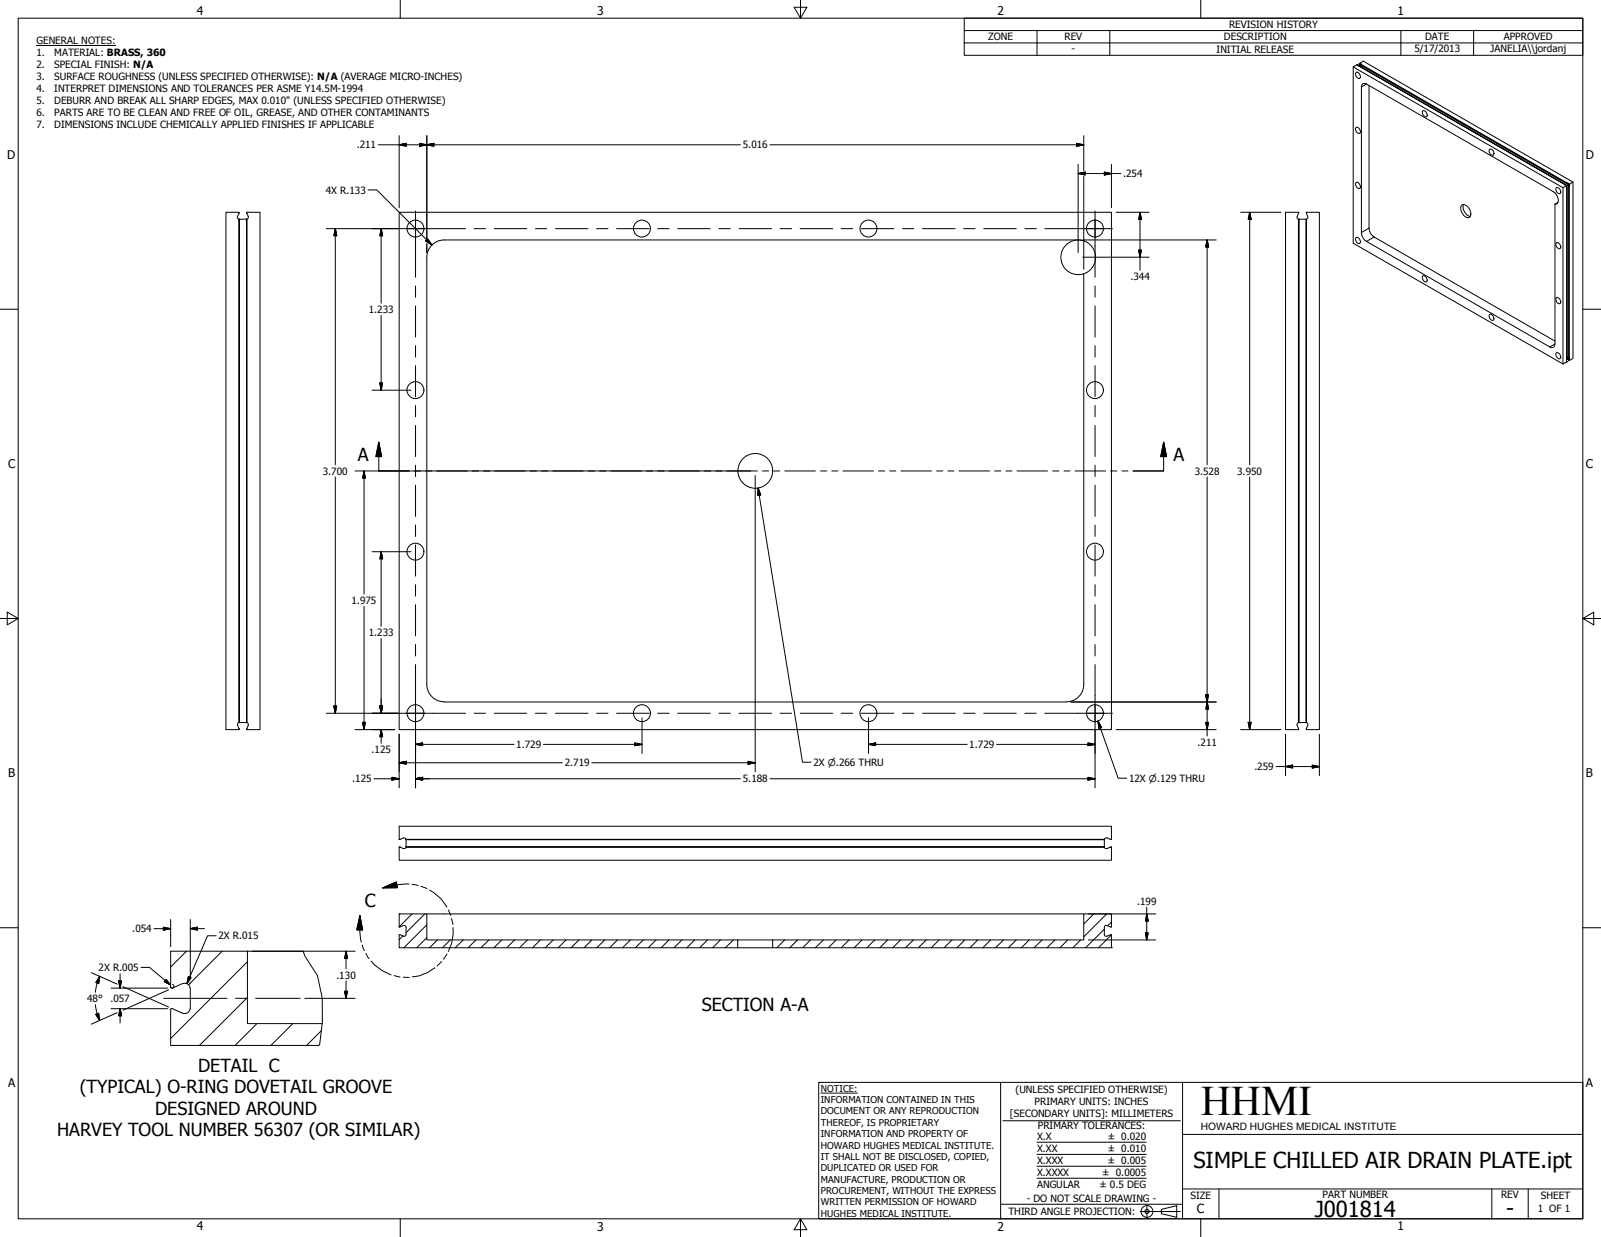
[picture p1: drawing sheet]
<svg xmlns="http://www.w3.org/2000/svg" width="559mm" height="432mm" viewBox="0 0 559 432" stroke-linecap="round" stroke-linejoin="round" font-family="sans-serif">
<!-- layer: Visible (ANSI) -->
<g fill="none" stroke="#000" stroke-width=".35">
<path d="M472.3 23.4v61.5M473.3 25.3a1.34 1.34 0 0 1 1.3 .7 1.34 1.34 0 0 1-.1 1.4 1.51 1.51 0 0 1-1.2-2.1zM473.6 22.6l-1.3 .8 73.2 42.1 1.4-.7M473.8 22.7l.5 .4M475 22.3l.2 .2M477.8 29.8v49.8M496.6 38.7a1.34 1.34 0 0 1 1.3 .7 1.34 1.34 0 0 1-.1 1.4 1.51 1.51 0 0 1-1.2-2.1zM473.3 44.4a1.34 1.34 0 0 1 1.3 .8 1.34 1.34 0 0 1-.1 1.4 1.51 1.51 0 0 1-1.2-2.2zM519.9 52.1a1.34 1.34 0 0 1 1.3 .7 1.34 1.34 0 0 1-.1 1.4 1.51 1.51 0 0 1-1.2-2.1zM83.4 74.1l.1 .3-.6 1.4 .2 .5 3.1 .2v175.7h-2.8l-.3 .2-.2 .6 .6 1.4-.1 .3h-4.5M86.2 74.1h4.5v180.6h-4.5v-.4M86.2 74.1l.5 1.5-.1 .5-.4 .4"/>
<path d="M86.2 74.1v.4M139.3 74.1h248.6v180.6h-248.6zM453.2 74.1v.4zM453.2 74.1h-4.5v180.6h4.5M453.2 74.5l-.5 1.1a.67 .67 0 0 0 .7 .9M455.9 76.5h.1M456 74.1v.4zM456 74.1h4.5v180.6h-4.5v-.4M456 74.5l.5 1.3-.5 .7M456 76.5v175.7M473.3 63.7a1.34 1.34 0 0 1 1.3 .7 1.34 1.34 0 0 1-.1 1.4 1.51 1.51 0 0 1-1.2-2.1zM510.4 71.4a3.1 3.1 0 0 1 2.6 4.4 1.82 1.82 0 0 1-2.6-1.3 2.32 2.32 0 0 1 0-3.1z"/>
<path d="M510.8 71.4a3.5 3.5 0 0 0 2.4 4.2M542.1 66.9l-65.2-37.6a1.09 1.09 0 0 0-1.2-.1 1.09 1.09 0 0 0-.5 1.2v50.8M542.7 67.3l.5 .6a2.17 2.17 0 0 1 0 3.3h-.5M542.7 71.2v48.9M543.2 65.5a1.34 1.34 0 0 1 1.3 .7 1.34 1.34 0 0 1-.1 1.4 1.51 1.51 0 0 1-1.2-2.1zM543.8 70.6l-1.1 .6M547.6 64.3v.1M547.7 64.3v.1M547.7 64.3l1.3-.7v61.5l-1.3 .8M547.7 64.3v61.4M155 83.8h221.3M155 83.8a6.1 6.1 0 0 0-6 6v149.2a6.1 6.1 0 0 0 6 6"/>
<path d="M376.3 83.8a6.1 6.1 0 0 0-6 7 6.1 6.1 0 0 0 8 4.8M376.3 83.8a6.1 6.1 0 0 1 6 5 6.1 6.1 0 0 1-4 6.8M378.3 95.6v143.3a6.1 6.1 0 0 1-6.1 6.1M473.3 82.9a1.34 1.34 0 0 1 1.3 .7 1.34 1.34 0 0 1-.1 1.4 1.51 1.51 0 0 1-1.2-2.1zM476.9 84.3l64 36.8M479.6 82.7l63.1 36.4M496.6 96.3a1.34 1.34 0 0 1 1.3 .7 1.34 1.34 0 0 1-.1 1.4 1.51 1.51 0 0 1-1.2-2.1zM543.2 84.7a1.34 1.34 0 0 1 1.3 .7 1.34 1.34 0 0 1-.1 1.5 1.51 1.51 0 0 1-1.2-2.2zM519.9 109.7a1.34 1.34 0 0 1 1.3 .7 1.34 1.34 0 0 1-.1 1.5 1.51 1.51 0 0 1-1.2-2.2zM543.2 103.9a1.34 1.34 0 0 1 1.3 .7 1.34 1.34 0 0 1-.1 1.4 1.51 1.51 0 0 1-1.2-2.1zM543.2 123.1a1.34 1.34 0 0 1 1.3 .7 1.34 1.34 0 0 1-.1 1.5 1.51 1.51 0 0 1-1.2-2.2zM86.2 252.2l.4 .4 .1 .6-.5 1.5"/>
<path d="M155 245h217.2M453.2 254.3v.4zM453.4 252.2a.67 .67 0 0 0-.7 1l.5 1.1M455.9 252.2h.1M456 252.2l.5 .8-.5 1.3M456 254.3v.4M139.3 295.7v4.6h248.6v-4.6M139.3 293v-4.6h248.6v4.6M139.3 293h.4zM139.3 295.7h.4M139.7 295.7l1.1 .5M140.8 292.5l-1.1 .5"/>
<path d="M140.8 292.5l.6 .1 .3 .4M141.7 295.7l-.3 .5h-.6M141.7 295.7h243.7M141.7 295.7h.1M385.4 293v.1M385.4 295.6v.1M385.5 295.7l.3 .5h.6M386.4 292.5l-.6 .1-.3 .4M386.4 292.5l1.5 .5M387.5 295.7h.4M387.5 293h.4M387.9 295.7l-1.5 .5"/>
<path d="M149 319h229.3M86.4 332v25.3h26.1M105.8 332h-46.2v12.7M139.3 323.6h.3M139.3 323.5v-4.5h9.7v9.1h108.5v2.7M139.3 326.3v4.5h118.2M139.6 326.3l-.3 .1M139.6 326.3l1.2 .5M140.8 323.1l-1.2 .5M140.8 323.1l.4-.1 .5 .5v2.7l-.3 .5-.6 .1M257.5 328.1h12.2M257.5 330.8h12.2"/>
<path d="M387.7 323.6l-1.5-.6-.6 .3-.2 2.9 .2 .4 .6 .2 1.7-.5v4.5h-118.2v-2.7M387.7 323.6h.2v-4.6h-9.6v9.1h-108.6M59.5 344.7l.8 .2 3.4-1.6a1.92 1.92 0 0 1 2.7 1.8M59.6 352.4v12.5h51.7M60.3 352.1l-.8 .2M66.4 351.9a1.87 1.87 0 0 1-2.7 1.8l-3.4-1.5M66.4 345.1v6.8"/>
<circle cx="145" cy="79.8" r="2.95"/>
<circle cx="224.1" cy="79.8" r="2.95"/>
<circle cx="303.1" cy="79.8" r="2.95"/>
<circle cx="382.2" cy="79.8" r="2.95"/>
<circle cx="145" cy="136.2" r="2.95"/>
<circle cx="382.2" cy="136.2" r="2.95"/>
<circle cx="263.6" cy="164.4" r="6.1"/>
<circle cx="145" cy="192.6" r="2.95"/>
<circle cx="382.2" cy="192.6" r="2.95"/>
<circle cx="145" cy="249" r="2.95"/>
<circle cx="224.1" cy="249" r="2.95"/>
<circle cx="303.1" cy="249" r="2.95"/>
<circle cx="382.2" cy="249" r="2.95"/>
</g>
<!-- layer: Visible Narrow (ANSI) -->
<g fill="none" stroke="#000" stroke-width=".35">
<path d="M473.6 22.6h.1M473.6 22.6l.2 .1M473.8 22.7h.1M474.3 23.1h.1M474.3 23.1l71.9 41.3M474.5 22.3l.5 .5zM474.5 22.3h.1M474.5 22.2h.1M474.5 22.2v.1M474.5 23v.1M474.5 22.2l1.3-.9 73.2 42.3M474.6 22.2l.4 .1 .1 .7-.6 .1 .1-.6"/>
<path d="M475 23v.4M475.1 23.4h.1M475.1 23.4l71.8 41.4M475.2 22.7v.2M475.2 22.9l-.1 .5M475.2 22.7l71.8 41.3M475.2 22.9l72 41.5M475.2 22.7l71.8 41.2M476.9 29.3l-1.7 1.1M83.4 74.5v-.4h-4.5v180.6M83.4 76.5v175.7M83.5 76.5v175.7"/>
<path d="M83.6 76.5v175.7M86 76.5v175.7M86.1 76.5v175.7M453.2 76.5v175.7M453.3 76.5v175.7M453.4 76.5h2.5v175.7h-2.5zM455.9 76.5v175.7M542.1 66.9l.6 .4M545.5 65.5v61.6M546.2 64.4l.5 .3M546.2 64.4v.1M546.7 64.7l.2 .1"/>
<path d="M546.9 64.8h.1M546.9 65.6v60.6M546.9 64.8l-.2 .7M546.9 64.8l.4-.3 .4 .7M546.9 64.8v59.8M547.4 64l-.4-.1 .3 .6 .5 .3M547.4 64.7v60.1M547.6 64.3l-.2-.3v.5l.2-.1M547.6 64.3v.1M547.6 64.3h.1M547.6 64.4h.1M547.6 65.2v59.8"/>
<path d="M472.3 84.9l73.2 42.2 1.4-.8M475.2 81.2l2.6-1.6a3.9 3.9 0 0 0 1.8 3.1l-2.7 1.6a3.8 3.8 0 0 1-1.7-3.1zM540.9 121.1l1.8-1a1.12 1.12 0 0 1-.5 1.1 1.12 1.12 0 0 1-1.3-.1zM546.9 126.2h.1M546.9 126.3h.1M546.9 126.2v.1M546.9 125.3h.1M546.9 125.3l.1 .1M546.9 124.6l.8 .4M546.9 124.6l.3 .3M547 125.4l.4 .1M547.6 125.8h.1"/>
<path d="M547.6 125.8l.1 .1M547.6 125.7v.1M547.6 125.7l-.2-.7 .2 .8M547.7 125.9h.1M547.6 125.7h.1M547.8 125.2l-.5-.4-.3 .6M83.4 254.3v.4M141.7 293l243.7 .1v2.5h-243.7zM141.7 293.1h243.7"/>
</g>
<!-- layer: Break Line (ANSI) -->
<path d="M105.8 332l.7 1.9 4.3 6.7 1.7 7.8v8.9l-.9 7.3-.3 .3" fill="none" stroke="#000" stroke-width=".35"/>
<!-- layer: Section Line (ANSI) -->
<g fill="none" stroke="#000" stroke-width=".35">
<path d="M132.2 154.4l1 5h-2zM132.2 154.4v10h10.6M406.1 154.4l1.1 5h-2.1zM406.1 154.4v10h-10.6M144.6 164.4h2.1M148.5 164.4h2.2M152.5 164.4h10.6M164.8 164.4h2.2M168.8 164.4h2.1M172.7 164.4h10.6M185.1 164.4h2.2M189 164.4h2.2"/>
<path d="M193 164.4h10.6M205.4 164.4h2.1M209.3 164.4h2.2M213.2 164.4h10.6M225.6 164.4h2.2M229.6 164.4h2.1M233.5 164.4h10.6M245.9 164.4h2.1M249.8 164.4h2.1M253.7 164.4h10.7M266.1 164.4h2.2M270.1 164.4h2.1"/>
<path d="M273.9 164.4h10.7M286.4 164.4h2.1M290.3 164.4h2.1M294.2 164.4h10.7M306.6 164.4h2.2M310.6 164.4h2.1M314.5 164.4h10.6M326.9 164.4h2.2M330.8 164.4h2.1M334.7 164.4h10.7M347.2 164.4h2.1M351.1 164.4h2.1"/>
<path d="M355 164.4h10.6M367.4 164.4h2.2M371.3 164.4h2.1M375.2 164.4h10.7M387.7 164.4h2.1M391.6 164.4h2.1"/>
</g>
<path d="M132.2 154.4l1 5zM132.2 154.4l1 5h-2zM406.1 154.4l1.1 5zM406.1 154.4l1.1 5h-2.1z" fill="#000" stroke="#000" stroke-width=".35"/>
<!-- layer: Detail Boundary (ANSI) -->
<g fill="none" stroke="#000" stroke-width=".35">
<path d="M125.6 319.6l1 5h-2.1zM125.6 319.6l-.1 5 .6 4.3M133.6 309.9l4.7-2 .4 2zM142.7 308.6l-4.2 .3-4.9 1M143.8 308.7l2.1 .4M147 309.4l2 .8M149.9 310.7a15.1 15.1 0 0 1 6.1 5.9M156.5 317.6l.9 1.9M126.4 329.9l.8 2M127.7 332.8l1.1 1.8M129.5 335.5a15.7 15.7 0 0 0 7 4.8M151.8 337.8l-2.5 1.7-3.1 1.2-2.3 .3"/>
<path d="M154.1 335.7l-1.5 1.5M156 333.1l-1.2 1.7M157.6 320.6l.5 2.1M158.1 323.8l.1 2.3-.6 3.3-1.1 2.7M137.5 340.6l2.1 .5M140.7 341.1l2.2 .1"/>
</g>
<path d="M133.6 309.9l4.7-2zM133.6 309.9l4.7-2 .4 2zM125.6 319.6l1 5zM125.6 319.6l1 5h-2.1z" fill="#000" stroke="#000" stroke-width=".35"/>
<!-- layer: Border (ANSI) -->
<g fill="none" stroke="#000" stroke-width=".35">
<path d="M6.3 6.3h546.1v419.1h-546.1zM139.7 0v6.3M277.2 2.5h4.4l-2.2 3.8zM279.4 0v6.3M419.1 0v6.3M0 107.9h6.3M552.4 107.9h6.4M0 215.9h6.3M2.5 213.7l3.8 2.2-3.8 2.2zM552.4 215.9l3.9-2.2v4.4zM552.4 215.9h6.4M0 323.8h6.3"/>
<path d="M552.4 323.8h6.4M139.7 425.4v6.4M279.4 425.4l2.2 3.9h-4.4zM279.4 425.4v6.4M419.1 425.4v6.4"/>
</g>
<!-- layer: Title (ANSI) -->
<g fill="none" stroke="#000" stroke-width=".35">
<path d="M285.8 377.8h266.6v47.6h-266.6zM349.2 377.8v47.6M412.7 377.8v47.6M286.5 381.6h12.8M350 391.2h62M361.9 398.7h38.1M412.7 396h139.7M361.9 411.3h38.1M361.9 407.1h38.1M361.9 403h38.1M412.7 415h139.7M425.4 415v10.4"/>
<path d="M520.7 415v10.4M533.4 415v10.4M349.2 420.4h63.5M398 422.9h14M400.3 420.6v4.6M405.4 422.1l5.3-1.2v4l-5.3-1.2z"/>
<circle cx="400.3" cy="422.9" r="2.06"/>
<circle cx="400.3" cy="422.9" r=".73"/>
</g>
<!-- layer: Hatch (ANSI) -->
<g fill="none" stroke="#000" stroke-width=".35">
<path d="M139.3 319h.1M143.8 319l-4.5 4.5M148.3 319l-6.6 6.6M381.8 319l-3.5 3.5M386.3 319l-8 8M65.1 332l-5.5 5.6M77.5 332l-11.7 11.7M86.4 335.7l-26.8 26.8M140.6 326.7l-1.3 1.3M149 327.3l-3.6 3.5M149 322.8l-8 8M152.7 328.1l-2.8 2.7"/>
<path d="M157.2 328.1l-2.8 2.7M161.7 328.1l-2.8 2.7M166.1 328.1l-2.7 2.7M170.6 328.1l-2.7 2.7M175.1 328.1l-2.7 2.7M179.6 328.1l-2.8 2.7M184.1 328.1l-2.7 2.7M188.6 328.1l-2.7 2.7M193.1 328.1l-2.8 2.7M197.5 328.1l-2.7 2.7M202.1 328.1l-2.8 2.7M206.6 328.1l-2.8 2.7"/>
<path d="M211.1 328.1l-2.8 2.7M215.5 328.1l-2.7 2.7M220 328.1l-2.7 2.7M224.5 328.1l-2.8 2.7M229 328.1l-2.7 2.7M233.5 328.1l-2.7 2.7M238 328.1l-2.7 2.7M242.4 328.1l-2.7 2.7M247 328.1l-2.8 2.7M251.5 328.1l-2.8 2.7M256 328.1l-2.8 2.7M273.9 328.1l-2.8 2.7"/>
<path d="M278.4 328.1l-2.7 2.7M282.9 328.1l-2.7 2.7M287.4 328.1l-2.8 2.7M291.8 328.1l-2.7 2.7M296.4 328.1l-2.8 2.7M300.9 328.1l-2.8 2.7M305.3 328.1l-2.7 2.7M309.8 328.1l-2.7 2.7M314.3 328.1l-2.7 2.7M318.8 328.1l-2.8 2.7M323.3 328.1l-2.8 2.7M327.8 328.1l-2.7 2.7"/>
<path d="M332.3 328.1l-2.8 2.7M336.7 328.1l-2.7 2.7M341.2 328.1l-2.7 2.7M345.8 328.1l-2.8 2.7M350.3 328.1l-2.8 2.7M354.7 328.1l-2.7 2.7M359.2 328.1l-2.7 2.7M363.7 328.1l-2.8 2.7M368.2 328.1l-2.8 2.7M372.7 328.1l-2.7 2.7M377.2 328.1l-2.7 2.7M385.4 324.4l-6.5 6.4"/>
<path d="M387.9 330.8h.1M387.9 326.3l-4.5 4.5M387.9 321.9l-1.3 1.3M86.4 348.2l-16.8 16.7M89.7 357.3l-7.7 7.6M102.2 357.3l-7.6 7.6M112.1 359.8l-5.1 5.1"/>
</g>
<!-- layer: Symbol (ANSI) -->
<path d="M12.7 15.9h27.7M336.5 10.7v-4.4h215.9v4.4M336.5 15h215.9M361.9 10.7v8.6M387.3 10.7v8.6M488.9 10.7v8.6M514.3 10.7v8.6M552.4 10.7h-215.9v4.3M552.4 10.7v8.6h-215.9v-4.3" fill="none" stroke="#000" stroke-width=".35"/>
<!-- layer: Dimension (ANSI) -->
<g fill="none" stroke="#000" stroke-width=".35">
<path d="M132.1 50.5h126.3M139.3 50.5l2.5-.5v1.1zM139.3 47.4v25.1M146.4 50l2.6 .5-2.6 .6zM149 50.5l2.4-.5v1.1zM149 47.4v32.3M268.7 50.5h109.6M375.8 50l2.5 .5-2.5 .6zM376.3 57.4v22.3M378.3 47.4v12.2M387.9 57.4v15.1M113.9 79.8h25"/>
<path d="M117 79.8l.5 2.5h-1zM117 79.8v82.4M128.5 66.3h3l19.2 19.2M133 79.8l.5 2.5h-.9zM133 79.8v26.1M149 79.9v4M376.3 60.6l2.5-.5v1zM376.3 60.6h14.9M376.3 79.9v8.3M378.3 61.6v18.1M378.3 79.9v14.1M385.4 60.1l2.5 .5-2.5 .5z"/>
<path d="M389.5 74.1h11.6M397.9 74.1l.5 2.5h-1zM397.9 74.1v20.3M433 74.1h14.1M436.2 74.1l.5 2.5h-1zM436.2 74.1v88.1M149 85.2v3M149.3 83.4l1.4 2.1-2.1-1.4zM377.9 89.8h4.2M377.9 83.8h4.2M382.3 89.8h18.8M382.3 83.8h42.2"/>
<path d="M397.4 87.3h1l-.5 2.5zM421.3 83.8l.5 2.4h-1zM421.3 83.8v78.4M133 110.1v26.1M129.9 136.2h13.5M132.6 133.7h.9l-.5 2.5zM117 166.5v82.5M123.9 164.4h21M127.1 164.4l.4 2.5h-.9zM127.1 164.4v43M145.1 164.4h116.9M263.6 166v82.9"/>
<path d="M264.6 170.4l.9 2.4-1 .1zM264.6 170.4l15.5 95.7h3M421.3 166.5v90.4M436.2 166.5v88.2M129.9 192.6h13.5M133 192.6l.5 2.5h-.9zM133 192.6v26M127.1 211.6v43.1M133 222.9v26.1M113.9 249h25M116.5 246.4h1l-.5 2.6zM123.9 254.7h13.8"/>
<path d="M126.6 252.2h.9l-.4 2.5zM132.6 246.4h.9l-.5 2.6zM133 254.7l.5 2.5h-.9zM133 254.7v4.8M139.3 256.3v18.7M145 259.8l2.5-.5v1zM145 255.1v19.9M145 259.8h34.4M189.7 259.8h34.4M221.6 259.3l2.5 .5-2.5 .5zM224.1 250.6v12.4M263.6 249v20.4"/>
<path d="M303.1 259.8l2.5-.5v1zM303.1 259.8h34.5M303.1 250.6v12.4M347.9 259.8h34.3M373.8 245h8.3M379.7 259.3l2.5 .5-2.5 .5zM382.2 255.1v19.9M382.3 245h42.2M383.2 251.7l1.3 2.2-1 .4zM383.2 251.7l7.1 20h3M389.5 254.7h35M420.8 242.5h1l-.5 2.5z"/>
<path d="M420.9 252.2h.9l-.5 2.5zM421.3 245l.5 2.5h-.9zM433 254.7h14.1M435.7 252.2h1l-.5 2.5zM448.7 256.3v14.5M460.5 256.3v14.5M130.5 271.8h8.8M136.8 271.3l2.5 .5-2.5 .5zM139.3 266.3l2.5-.6v1.1zM139.3 266.3h57M145 271.8l2.5-.5v1zM145 271.8h113.4"/>
<path d="M206.6 266.3h57M261.1 265.7l2.5 .6-2.5 .5zM268.7 271.8h113.5M379.7 271.3l2.5 .5-2.5 .5zM445.4 267.6h15.1M448.7 267.6l2.5-.5v1zM458 267.1l2.5 .5-2.5 .5zM379.9 319h23.5M400.2 319l.5 2.5h-.9zM400.2 316.7v11.4M31.9 339.5l9 4M41.9 339.9v5"/>
<path d="M49.2 337.7h3l7.4 6.2M53.7 324.2h5.9M57 323.7l2.6 .5-2.6 .5zM59.6 321v9.5M66.4 324.2l2.5-.5v1zM66.4 324.2h5M66.4 321v20.2M75.4 326.6h-2.9l-7.2 16.7M87.9 332h36.1M120.8 332l.5 2.6h-1zM120.8 332v6.1M379.9 328.1h23.5"/>
<path d="M399.8 325.6h.9l-.5 2.5zM33.3 350.6l.5 2.8 1 2.8M33.5 354.1l.9-.4 .4 2.5zM34.8 340.8l-.4 2.5-.9-.3zM34.8 340.8l-1 2.9-.5 2.7M38.7 344.9h19.8M38.7 352.1h19.8M40.9 353.5l-9 4M41.4 342.4h1l-.5 2.5zM41.9 352.1l.5 2.5h-1zM41.9 352.1v5M42.9 344.4l16 7.1"/>
<path d="M58 341.9l1.6 2-2.3-1.3zM58.9 345.5l-16 7.1M60.2 343.6a.67 .67 0 0 1 .4 1.1 .67 .67 0 0 1-1.1-.1M65.8 340.9l.9 .3-1.4 2.1zM66.4 343.2v.3M106.4 348.5h17.6M120.3 346h1l-.5 2.5zM120.8 342.4v6.1"/>
</g>
<g fill="#000" stroke="#000" stroke-width=".35">
<path d="M139.3 50.5l2.5-.5zM139.3 50.5l2.5-.5v1.1zM146.4 51.1l2.6-.6zM146.4 50l2.6 .5-2.6 .6zM149 50.5l2.4-.5zM149 50.5l2.4-.5v1.1zM375.8 51.1l2.5-.6zM375.8 50l2.5 .5-2.5 .6zM376.3 60.6l2.5-.5zM376.3 60.6l2.5-.5v1zM385.4 61.1l2.5-.5zM385.4 60.1l2.5 .5-2.5 .5z"/>
<path d="M397.9 74.1l.5 2.5zM397.9 74.1l.5 2.5h-1zM436.2 74.1l.5 2.5zM436.2 74.1l.5 2.5h-1zM117 79.8l.5 2.5zM117 79.8l.5 2.5h-1zM133 79.8l.5 2.5zM133 79.8l.5 2.5h-.9zM148.6 84.1l2.1 1.4zM149.3 83.4l1.4 2.1-2.1-1.4zM397.4 87.3l.5 2.5zM397.4 87.3h1l-.5 2.5z"/>
<path d="M421.3 83.8l.5 2.4zM421.3 83.8l.5 2.4h-1zM132.6 133.7l.4 2.5zM132.6 133.7h.9l-.5 2.5zM127.1 164.4l.4 2.5zM127.1 164.4l.4 2.5h-.9zM264.6 170.4l.9 2.4zM264.6 170.4l.9 2.4-1 .1zM133 192.6l.5 2.5zM133 192.6l.5 2.5h-.9zM116.5 246.4l.5 2.6zM116.5 246.4h1l-.5 2.6z"/>
<path d="M126.6 252.2l.5 2.5zM126.6 252.2h.9l-.4 2.5zM132.6 246.4l.4 2.6zM132.6 246.4h.9l-.5 2.6zM133 254.7l.5 2.5zM133 254.7l.5 2.5h-.9zM145 259.8l2.5-.5zM145 259.8l2.5-.5v1zM303.1 259.8l2.5-.5zM303.1 259.8l2.5-.5v1zM383.2 251.7l1.3 2.2zM383.2 251.7l1.3 2.2-1 .4z"/>
<path d="M420.8 242.5l.5 2.5zM420.8 242.5h1l-.5 2.5zM420.9 252.2l.4 2.5zM420.9 252.2h.9l-.5 2.5zM421.3 245l.5 2.5zM421.3 245l.5 2.5h-.9zM435.7 252.2l.5 2.5zM435.7 252.2h1l-.5 2.5zM136.8 272.3l2.5-.5zM136.8 271.3l2.5 .5-2.5 .5zM139.3 266.3l2.5-.6zM139.3 266.3l2.5-.6v1.1z"/>
<path d="M145 271.8l2.5-.5zM145 271.8l2.5-.5v1zM221.6 260.3l2.5-.5zM221.6 259.3l2.5 .5-2.5 .5zM261.1 266.8l2.5-.5zM261.1 265.7l2.5 .6-2.5 .5zM379.7 272.3l2.5-.5zM379.7 271.3l2.5 .5-2.5 .5zM379.7 260.3l2.5-.5zM379.7 259.3l2.5 .5-2.5 .5zM448.7 267.6l2.5-.5zM448.7 267.6l2.5-.5v1z"/>
<path d="M458 268.1l2.5-.5zM458 267.1l2.5 .5-2.5 .5zM57 324.7l2.6-.5zM57 323.7l2.6 .5-2.6 .5zM66.4 324.2l2.5-.5zM66.4 324.2l2.5-.5v1zM120.8 332l.5 2.6zM120.8 332l.5 2.6h-1zM399.8 325.6l.4 2.5zM399.8 325.6h.9l-.5 2.5zM400.2 319l.5 2.5zM400.2 319l.5 2.5h-.9z"/>
<path d="M33.5 354.1l1.3 2.1zM33.5 354.1l.9-.4 .4 2.5zM34.8 340.8l-.4 2.5zM34.8 340.8l-.4 2.5-.9-.3zM41.4 342.4l.5 2.5zM41.4 342.4h1l-.5 2.5zM41.9 352.1l.5 2.5zM41.9 352.1l.5 2.5h-1zM57.3 342.6l2.3 1.3zM58 341.9l1.6 2-2.3-1.3zM65.8 340.9l-.5 2.4zM65.8 340.9l.9 .3-1.4 2.1z"/>
<path d="M120.3 346l.5 2.5zM120.3 346h1l-.5 2.5z"/>
</g>
<!-- layer: Center Mark (ANSI) -->
<path d="M141.9 79.8h6.3M145 76.6v6.4M379 79.8h6.4M382.2 76.6v6.4M141.9 249h6.3M145 245.8v6.4M379 249h6.4M382.2 245.8v6.4" fill="none" stroke="#000" stroke-width=".35"/>
<!-- layer: Centerline (ANSI) -->
<g fill="none" stroke="#000" stroke-width=".35">
<path d="M138.9 79.8h23.6M145 73.7v23.1M165.5 79.8h4M172.5 79.8h11.3M186.9 79.8h3.9M193.9 79.8h11.3M208.2 79.8h4M215.2 79.8h11.4M229.6 79.8h4M236.5 79.8h11.4M251 79.8h3.9M257.9 79.8h11.4"/>
<path d="M272.3 79.8h4M279.3 79.8h11.3M293.6 79.8h4M300.6 79.8h11.4M315 79.8h4M322 79.8h11.4M336.4 79.8h4M343.3 79.8h11.4M357.7 79.8h4M364.7 79.8h23.6M382.2 73.7v23.1M145 99.8v4"/>
<path d="M382.2 99.8v4M145 106.8v10.9M382.2 106.8v10.9M145 120.6v4.1M145 127.6v10.9M382.2 120.6v4.1M382.2 127.6v10.9M145 141.5v4M145 148.5v10.9M382.2 141.5v4M382.2 148.5v10.9M145 162.4v4"/>
<path d="M145 169.4v10.9M382.2 162.4v4M382.2 169.4v10.9M145 183.3v4M145 190.2v10.9M382.2 183.3v4M382.2 190.2v10.9M145 204.1v4M145 211.1v10.9M382.2 204.1v4M382.2 211.1v10.9M145 225v4"/>
<path d="M145 232v23.1M382.2 225v4M382.2 232v23.1M138.9 249h23.6M165.5 249h4M172.5 249h11.3M186.9 249h3.9M193.9 249h11.3M208.2 249h4M215.2 249h11.4M229.6 249h4M236.5 249h11.4"/>
<path d="M251 249h3.9M257.9 249h11.4M272.3 249h4M279.3 249h11.3M293.6 249h4M300.6 249h11.4M315 249h4M322 249h11.4M336.4 249h4M343.3 249h11.4M357.7 249h4M364.7 249h23.6"/>
<path d="M57.1 348.5h22.1M82.2 348.5h4M89.2 348.5h15.6"/>
</g>
<text font-size="14.7" x="419.1" y="389.2">HHMI</text>
<g font-size="7.7">
<text x="416.6" y="407.6">SIMPLE CHILLED AIR DRAIN PLATE.ipt</text>
<text x="458.9" y="424.8">J001814</text>
<text x="525.7" y="424.4">-</text>
</g>
<g font-size="6.3">
<text x="124.8" y="160.8">A</text>
<text x="409.6" y="160.8">A</text>
<text x="127.4" y="316.7">C</text>
<text x="245" y="353.1">SECTION A-A</text>
<text x="69.2" y="374.1">DETAIL C</text>
<text x="27.8" y="381.6">(TYPICAL) O-RING DOVETAIL GROOVE</text>
<text x="54.1" y="389.1">DESIGNED AROUND</text>
<text x="19.9" y="396.7">HARVEY TOOL NUMBER 56307 (OR SIMILAR)</text>
</g>
<text font-size="4.4" x="417.8" y="423.5">C</text>
<g font-size="4.2">
<text x="68.7" y="5.3">4</text>
<text x="208.4" y="5.3">3</text>
<text x="348.1" y="5.3">2</text>
<text x="487.8" y="5.3">1</text>
<text x="2.5" y="55.5">D</text>
<text x="553.5" y="55.5">D</text>
<text x="2.8" y="163.4">C</text>
<text x="553.5" y="163.4">C</text>
<text x="2.9" y="271.4">B</text>
<text x="553.5" y="271.4">B</text>
<text x="2.8" y="379.3">A</text>
<text x="553.5" y="379.3">A</text>
<text x="68.7" y="429.5">4</text>
<text x="208.4" y="429.6">3</text>
<text x="348.1" y="429.6">2</text>
<text x="487.8" y="429.5">1</text>
</g>
<text font-size="3.6" x="419.1" y="394.3">HOWARD HUGHES MEDICAL INSTITUTE</text>
<g font-size="3.5">
<text x="429" y="9.8">REVISION HISTORY</text>
<text x="12.7" y="15.3">GENERAL NOTES:</text>
<text x="344.9" y="14.1">ZONE</text>
<text x="371.5" y="14.1">REV</text>
<text x="427.2" y="14.1">DESCRIPTION</text>
<text x="497.4" y="14.1">DATE</text>
<text x="524.9" y="14.1">APPROVED</text>
<text x="12.7" y="19.5">1.</text>
<text x="12.7" y="23.7">2.</text>
<text x="18.9" y="19.5">MATERIAL: BRASS, 360</text>
<text x="18.9" y="23.7">SPECIAL FINISH: N/A</text>
<text x="374" y="18.3">-</text>
<text x="424.6" y="18.4">INITIAL RELEASE</text>
<text x="493.6" y="18.2">5/17/2013</text>
<text x="520.1" y="18.1">JANELIA\\jordanj</text>
<text x="12.7" y="27.8">3.</text>
<text x="18.9" y="27.8">SURFACE ROUGHNESS (UNLESS SPECIFIED OTHERWISE): N/A (AVERAGE MICRO-INCHES)</text>
<text x="12.7" y="32">4.</text>
<text x="18.9" y="32">INTERPRET DIMENSIONS AND TOLERANCES PER ASME Y14.5M-1994</text>
<text x="12.7" y="36.2">5.</text>
<text x="12.7" y="40.4">6.</text>
<text x="18.9" y="36.2">DEBURR AND BREAK ALL SHARP EDGES, MAX 0.010&quot; (UNLESS SPECIFIED OTHERWISE)</text>
<text x="18.9" y="40.4">PARTS ARE TO BE CLEAN AND FREE OF OIL, GREASE, AND OTHER CONTAMINANTS</text>
<text x="12.7" y="44.6">7.</text>
<text x="18.9" y="44.6">DIMENSIONS INCLUDE CHEMICALLY APPLIED FINISHES IF APPLICABLE</text>
<text x="124.5" y="51.8">.211</text>
<text x="259.3" y="51.8">5.016</text>
<text x="392" y="61.8">.254</text>
<text x="113.7" y="67.6">4X R.133</text>
<text x="394.5" y="97.8">.344</text>
<text x="128.7" y="109.2">1.233</text>
<text x="112.6" y="165.7">3.700</text>
<text x="417" y="165.7">3.528</text>
<text x="431.8" y="165.7">3.950</text>
<text x="122.7" y="210.8">1.975</text>
<text x="128.7" y="222.1">1.233</text>
<text x="129.7" y="262.8">.125</text>
<text x="180.2" y="261.1">1.729</text>
<text x="338.3" y="261.1">1.729</text>
<text x="418" y="260.3">.211</text>
<text x="197.1" y="267.5">2.719</text>
<text x="283.9" y="267.3">2X ⌀.266 THRU</text>
<text x="437.8" y="268.9">.259</text>
<text x="122.9" y="273.1">.125</text>
<text x="259.3" y="273.1">5.188</text>
<text x="394.1" y="272.9">12X ⌀.129 THRU</text>
<text x="396.9" y="315.9">.199</text>
<text x="46.2" y="325.4">.054</text>
<text x="76.3" y="327.9">2X R.015</text>
<text x="34.4" y="339">2X R.005</text>
<text x="117.4" y="341.6">.130</text>
<text x="30.4" y="349.8">48°</text>
<text x="38.5" y="349.8">.057</text>
<text x="354.5" y="381.6">(UNLESS SPECIFIED OTHERWISE)</text>
<text x="352.5" y="390">[SECONDARY UNITS]: MILLIMETERS</text>
<text x="361.1" y="385.8">PRIMARY UNITS: INCHES</text>
<text x="362.3" y="394.1">PRIMARY TOLERANCES:</text>
<text x="361.9" y="397.9">X.X</text>
<text x="386.7" y="398">± 0.020</text>
<text x="361.9" y="402.1">X.XX</text>
<text x="361.9" y="406.3">X.XXX</text>
<text x="386.7" y="402.1">± 0.010</text>
<text x="386.7" y="406.3">± 0.005</text>
<text x="361.9" y="410.5">X.XXXX</text>
<text x="384.7" y="410.5">± 0.0005</text>
<text x="358.4" y="419.7">- DO NOT SCALE DRAWING -</text>
<text x="361.9" y="414.6">ANGULAR</text>
<text x="383.8" y="414.7">± 0.5 DEG</text>
<text x="415.5" y="418.4">SIZE</text>
<text x="461.6" y="418.3">PART NUMBER</text>
<text x="523.9" y="418.3">REV</text>
<text x="537.8" y="418.4">SHEET</text>
<text x="352" y="424.2">THIRD ANGLE PROJECTION:</text>
<text x="536.7" y="423.2">1 OF 1</text>
</g>
<g font-size="3.3">
<text x="286.5" y="381.1">NOTICE:</text>
<text x="286.5" y="385">INFORMATION CONTAINED IN THIS</text>
<text x="286.5" y="389">DOCUMENT OR ANY REPRODUCTION</text>
<text x="286.5" y="392.9">THEREOF, IS PROPRIETARY</text>
<text x="286.5" y="396.9">INFORMATION AND PROPERTY OF</text>
<text x="286.5" y="400.9">HOWARD HUGHES MEDICAL INSTITUTE.</text>
<text x="286.5" y="404.9">IT SHALL NOT BE DISCLOSED, COPIED,</text>
<text x="286.5" y="408.9">DUPLICATED OR USED FOR</text>
<text x="286.5" y="412.8">MANUFACTURE, PRODUCTION OR</text>
<text x="286.5" y="416.8">PROCUREMENT, WITHOUT THE EXPRESS</text>
<text x="286.5" y="420.8">WRITTEN PERMISSION OF HOWARD</text>
<text x="286.5" y="424.8">HUGHES MEDICAL INSTITUTE.</text>
</g>
</svg>
